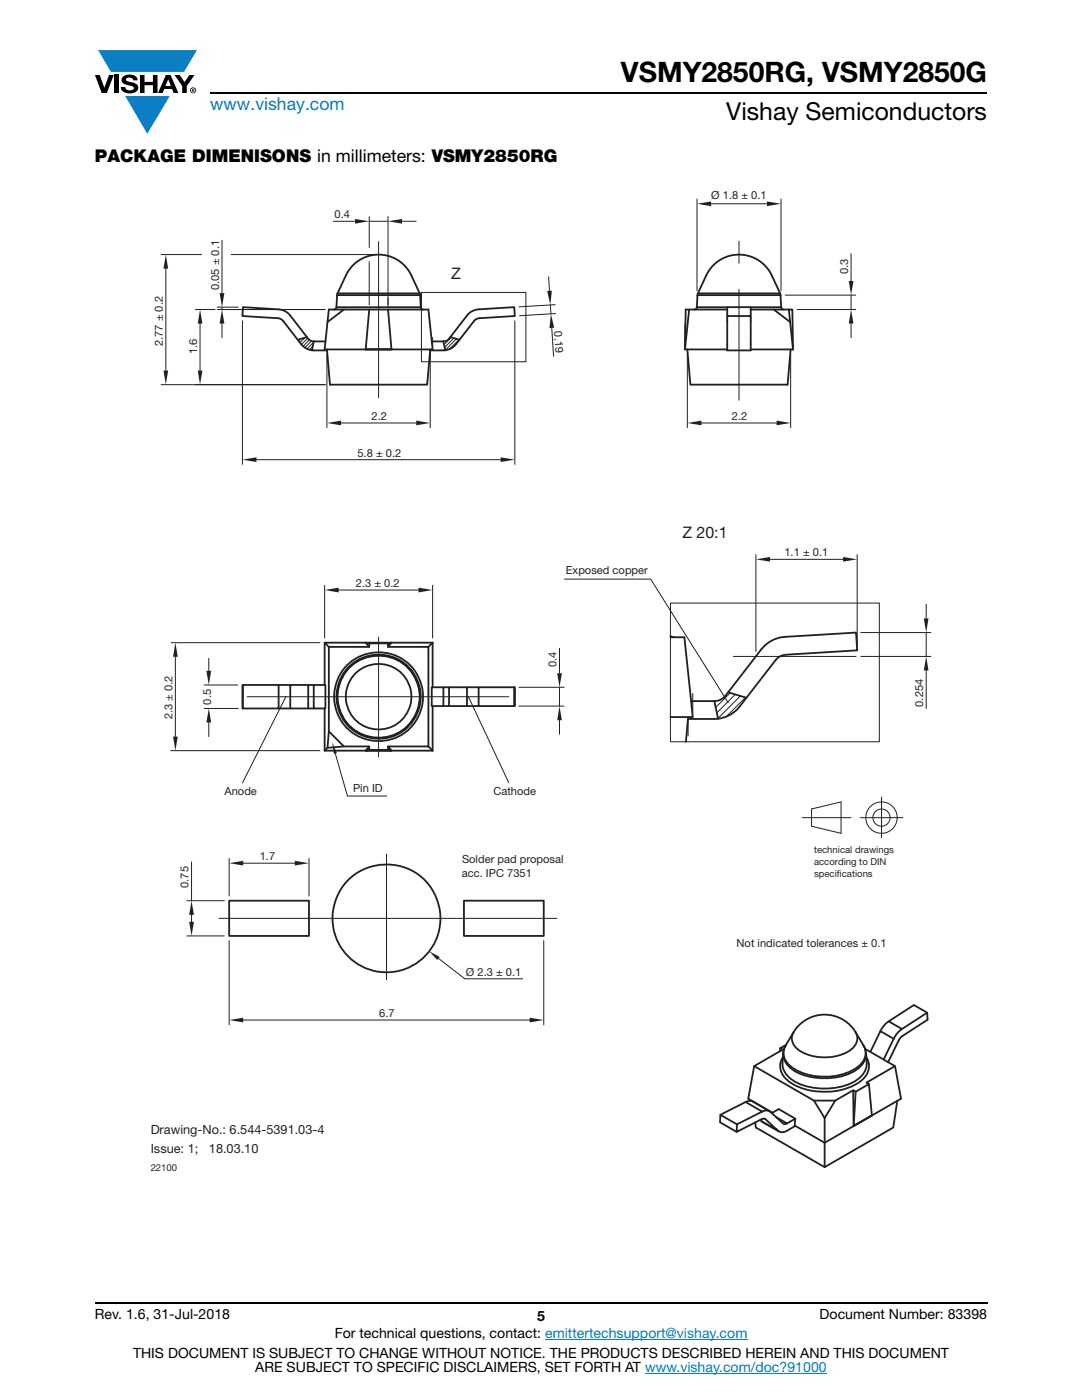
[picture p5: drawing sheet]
<svg xmlns="http://www.w3.org/2000/svg" width="216mm" height="279mm" viewBox="0 0 216 279" stroke-linecap="round" stroke-linejoin="round" font-family="sans-serif">
<g fill="#0a7fc3">
<path d="M19.6 10h19.7l-2.6 4.3h-1.1h-13.5z"/>
<path d="M25 19.2h8.9l-4.5 7.5z"/>
</g>
<g fill="#000">
<path d="M18.9 15h1l.9 2.5 1-2.5h.9l-1.4 3.6h-1zM22.9 15h.9v3.6h-.9zM24.6 15.3a2.1 2.1 0 0 1 2.8 .3l.1 .4h-.9a.79 .79 0 0 0-.7-.5 .79 .79 0 0 0-.8 .4l.3 .3 1 .2a1.08 1.08 0 0 1 1.2 1 1.08 1.08 0 0 1-1.1 1.2 1.73 1.73 0 0 1-2.4-1.2h.9a.96 .96 0 0 0 .8 .6 .96 .96 0 0 0 .9-.4 1.31 1.31 0 0 0-1.2-.6 1.03 1.03 0 0 1-1.1-.6 1.03 1.03 0 0 1 .2-1.1zM27.9 15h.9v1.3h1.7v-1.3h.9v3.6h-.9v-1.6h-1.7v1.6h-.9zM34.8 15h1.1l.9 1.4 1-1.4h1l-1.5 2.2v1.4h-.9v-1.4z"/>
<path d="M33.6 15.9l.5 1.3h-1.1zM33.1 15l-1.6 3.6h1l.3-.8h1.5l.3 .8h1l-1.6-3.6z"/>
<path d="M38.4 17.8h.2v.2h-.2zM38.3 17.7v.7h.1v-.3l.4 .3-.2-.3 .2-.2-.1-.2z"/>
<path d="M38.1 18a.46 .46 0 0 1 .9 0 .46 .46 0 0 1-.9 0zM37.9 18a.6 .6 0 0 0 1.2 0 .6 .6 0 0 0-1.2 0z"/>
</g>
<path d="M42 18.6h155M18.9 260h178.1" fill="none" stroke="#000" stroke-width=".36"/>
<path d="M108.8 267.3h40.3M128.7 274h36.3" fill="none" stroke="#007ec4" stroke-width=".2"/>
<path d="M30.1 37.9h155.7v196.2h-155.7z" fill="#fff"/>
<path d="M65.2 70.7v14.7M85.8 70.7v14.7M68.1 84.4h14.9" fill="none" stroke="#231f20" stroke-width=".2"/>
<g fill="#231f20">
<path d="M65.2 84.4l2.9-.5v1z"/>
<path d="M83 83.9l2.8 .5-2.8 .5z"/>
</g>
<path d="M48.4 64v28.7M102.7 64v28.7M51.2 91.7h48.7" fill="none" stroke="#231f20" stroke-width=".2"/>
<g fill="#231f20">
<path d="M48.4 91.7l2.8-.4v.9z"/>
<path d="M99.9 91.3l2.8 .4-2.8 .5z"/>
</g>
<path d="M33.1 53.6v20.3M46.2 50.8h28.4M32.2 76.8h32.7" fill="none" stroke="#231f20" stroke-width=".2"/>
<g fill="#231f20">
<path d="M33.1 50.8l.5 2.8h-1z"/>
<path d="M32.6 73.9h1l-.5 2.9z"/>
</g>
<path d="M32.2 50.8h8M64.8 116.8v10.5M67.6 117.8h15.9M86.3 116.8v10.5" fill="none" stroke="#231f20" stroke-width=".2"/>
<g fill="#231f20">
<path d="M64.8 117.8l2.8-.5v.9z"/>
<path d="M83.5 117.3l2.8 .5-2.8 .4z"/>
</g>
<path d="M40.7 136.7h6.7M41.7 131.4v2.5M57 139l-8.6 17.2M40.7 141.4h6.8M41.7 144.2v2.8" fill="none" stroke="#231f20" stroke-width=".2"/>
<g fill="#231f20">
<path d="M41.7 141.4l.4 2.8h-.9z"/>
<path d="M41.2 133.9h.9l-.4 2.8z"/>
</g>
<path d="M44.3 47.9v10.6M43.4 61.3h4.1M43.4 61.8h21.5M44.3 61.3v.5M44.3 64.6v2.8" fill="none" stroke="#231f20" stroke-width=".2"/>
<g fill="#231f20">
<path d="M44.3 61.8l.5 2.8h-1z"/>
<path d="M43.8 58.5h1l-.5 2.8z"/>
</g>
<path d="M171.8 126.2h13.9M171.8 131h13.9M184.8 120.6v2.8M184.8 126.2v4.8M184.8 133.8v7.6" fill="none" stroke="#231f20" stroke-width=".2"/>
<g fill="#231f20">
<path d="M184.3 123.4h1l-.5 2.8z"/>
<path d="M184.8 131l.5 2.8h-1z"/>
</g>
<path d="M150.8 110.7v19.4M153.6 111.6h14.6M171 110.7v18.2" fill="none" stroke="#231f20" stroke-width=".2"/>
<g fill="#231f20">
<path d="M150.8 111.6l2.8-.4v.9z"/>
<path d="M168.2 111.2l2.8 .4-2.8 .5z"/>
</g>
<path d="M93.5 139l8 17.2M103.5 137.2h9.1M111.6 129.4v5M111.6 137.2v3.7M146.3 131h24.5M103.5 140.9h9.1M111.6 143.7v2.8" fill="none" stroke="#231f20" stroke-width=".2"/>
<g fill="#231f20">
<path d="M111.6 140.9l.5 2.8h-.9z"/>
<path d="M111.2 134.4h.9l-.5 2.8z"/>
</g>
<path d="M137.1 70.7v14.7M157.8 70.7v14.7M140 84.4h15" fill="none" stroke="#231f20" stroke-width=".2"/>
<g fill="#231f20">
<path d="M137.1 84.4l2.9-.5v1z"/>
<path d="M155 83.9l2.8 .5-2.8 .5z"/>
</g>
<path d="M109.5 55.2l.1 2.9M109.8 60.9l.1 1.7M110.1 65.5l.4 5.6M110.8 60.8l-7.3 .4M110.9 62.6l-7.2 .4" fill="none" stroke="#231f20" stroke-width=".2"/>
<g fill="#231f20">
<path d="M109.2 58.1l.9-.1-.3 2.9z"/>
<path d="M109.9 62.6l.7 2.8-1 .1z"/>
</g>
<path d="M77.4 59.4v1.9M156.7 58.9h14.1M169.8 50.6v5.5M169.8 58.9v2.9M85.8 69.7v1.9M86.3 67.4v1.9M159 61.8h11.8M169.8 64.6v2.8M112.6 115.6h17.2l15.5 24.6" fill="none" stroke="#231f20" stroke-width=".2"/>
<g fill="#231f20">
<path d="M169.8 61.8l.5 2.8h-.9z"/>
<path d="M169.4 56.1h.9l-.5 2.8z"/>
</g>
<path d="M39 76.8h25.9M39.9 64.6v9.3M45.7 61.8h19" fill="none" stroke="#231f20" stroke-width=".2"/>
<g fill="#231f20">
<path d="M39.9 61.8l.5 2.8h-.9z"/>
<path d="M39.5 73.9h.9l-.5 2.9z"/>
</g>
<path d="M66.5 44.2h4.4M73.7 52.2v8.6M73.7 44.2h3.7M77.4 43.2v17.6M80.2 44.2h2.8M39 61.8h3.9" fill="none" stroke="#231f20" stroke-width=".2"/>
<g fill="#231f20">
<path d="M77.4 44.2l2.8-.5v.9z"/>
<path d="M70.9 43.7l2.8 .5-2.8 .4z"/>
</g>
<path d="M139.1 39.7v18.3M155.8 39.7v18.3M73.7 43.2v6.2M141.9 40.7h11.1" fill="none" stroke="#231f20" stroke-width=".2"/>
<g fill="#231f20">
<path d="M139.1 40.7l2.8-.5v.9z"/>
<path d="M153 40.2l2.8 .5-2.8 .4z"/>
</g>
<path d="M34.2 128.3h29.6M35 131.1v15.9M34.1 149.8h29.7" fill="none" stroke="#231f20" stroke-width=".2"/>
<g fill="#231f20">
<path d="M35 128.3l.5 2.8h-1z"/>
<path d="M34.5 147h1l-.5 2.8z"/>
</g>
<g fill="none" stroke="#231f20" stroke-width=".2">
<path d="M136.7 64.6v5.1M66.9 150.4l2.4 8.5h7.9M175.9 159.1v8.1M160.1 163.2h9.7M161.9 161.4l5.9-1.4v6.3l-5.9-1.4zM171.7 163.2h8.5"/>
<circle cx="175.9" cy="163.2" r="3.1"/>
<circle cx="175.9" cy="163.2" r="1.72"/>
</g>
<path d="M66.3 148.1l.9 2.2-.6 .2z" fill="#231f20"/>
<g fill="none" stroke="#231f20" stroke-width=".36">
<path d="M67.3 58.9h16.5M67.3 58.9l-.2 2.4M67.3 58.6v.3M67.3 58.6h16.5M67.3 58.6a13.8 13.8 0 0 1 3.6-6.1 7.2 7.2 0 0 1 11.2 2.5l1.7 3.6M83.8 58.6v.3M83.8 58.9l.2 2.4h-16.9M139.2 58.9h16.5M139.2 58.9l-.1 2.4M139.3 58.6l-.1 .3M139.3 58.6h16.4M139.3 58.6a13.9 13.9 0 0 1 3.5-6.1 7.2 7.2 0 0 1 11.2 2.5l1.7 3.6"/>
<path d="M155.7 58.6v.3M155.7 58.9l.2 2.4h-6.1M61.3 67.3l-1.9 .5M62.6 68.1l-.4 1.8M62.6 68.1h2.3M62.6 68.1l-.6-.1-.5-.4-3.6-4.6a3.1 3.1 0 0 0-2.3-1.3l-7.1-.4-.1 1.8 7.4 .5 .7 .5 3.6 4.6 .7 .7 1.3 .5h3.2M65.2 69.7l.6 7.1h19.4l.6-7.1M67.1 61.3l-.1 .3-.3 .2M68.6 61.8l-3.3 2.5M73 69.7l.7-7.9h3.7l.7 7.9M73.7 61.8h-8.1l-.8 7.9h21.5l-.8-7.9h-8.1M78.1 69.7h-5.1"/>
<path d="M84 61.3l.1 .3 .3 .2M86.2 68.1h2.3M88.5 68.1l.4 1.8M88.5 68.1l.6-.1 .5-.4 3.6-4.6a3 3 0 0 1 2.3-1.3l7.1-.4 .1 1.8-7.1 .4-.6 .2-.4 .4-3.6 4.6a3.1 3.1 0 0 1-2.5 1.2h-2.7M89.8 67.3l1.9 .5M137.5 61.8l-.8 7.9M139.1 61.3l-.2 .3-.3 .2M139.1 61.3h6M145.1 61.3h4.7v1.8h-4.7zM145.1 63.1v6.8h4.7v-6.8M145.1 61.8h-8.3l-.1 7.9h8.4M149.8 69.7h8.4"/>
<path d="M149.8 61.8h7.6M154.4 61.8l3.3 2.5 .5 5.4M155.9 61.3l.1 .3 .3 .2M157.4 61.8h.7l.1 7.9M157.4 61.8l.3 2.5M157.8 69.7l-.6 7.1h-19.4l-.7-7.1M158.2 69.7h.1M48.5 136.7v4.7M48.5 136.7h7.1v4.7h-7.1zM55.6 136.7h2.3M57.9 136.7h3.6v4.7h-3.6zM61.5 136.7h1.1"/>
<path d="M62.6 136.7h2.3v4.7h-2.3zM64.8 128.3v8.4M73 128.3h5.1l-.7 .1M73 128.3l.7 .1M73 128.3h-8.2l.8 .8M73 128.3l.7 .8M86.2 137.2h2.3v3.7h-2.3zM86.3 128.3l-.8 .8M86.3 128.3v8.9M86.3 128.3h-8.2l-.7 .8M88.5 137.2h1.1M89.6 137.2h3.6v3.7h-3.6z"/>
<path d="M93.2 137.2h2.3M102.6 137.2h.1v3.7h-.1zM102.6 137.2h-7.1v3.7h7.1M133.8 126.9l.6 .3M133.8 127.2h2.8l1.6 15.9h-4.4M137.9 139.9h4.6M142.5 139.9l.8 3.5M142.5 139.9l1.3-.3 1-.8 7.1-9.2a6.5 6.5 0 0 1 4.7-2.5l14.2-.9 .2 3.6-14.2 .9a2.72 2.72 0 0 0-2 1.1l-7.2 9.2a6.4 6.4 0 0 1-5.1 2.5h-5.2M145.3 138.2l3.6 1.1M55.6 141.4h2.3M61.5 141.4h1.1M64.8 141.4v8.4"/>
<path d="M64.8 149.8h21.5M65.6 146l-.3 3.2-.5 .6M68.6 149l-3.3 .2M73 149.8l.7-.1h3.7l.7 .1zM73.7 149.7v-.7l-.7 .8M73.7 149h-5.1l-3-3v-16.9h8.1v-.7h3.7v.7h8.1v19.9h-8.1v.7M77.4 149l.7 .8M85.5 149l.8 .8M86.3 140.9v8.9M88.5 140.9h1.1M93.2 140.9h2.3M137.3 143.1l-.4 4.9"/>
<path d="M92.6 179.8h15.9v7h-15.9zM148.8 219.9a1.57 1.57 0 0 1 1.4-.1l3.3 2M150 219.7v.1M150.5 212.8l-1.2 6.5 4.8 2.8M155.7 209.2l-.1 .6M156.2 211a3.5 3.5 0 0 0 1.5 5 13.4 13.4 0 0 0 14.2-.3 3.4 3.4 0 0 0 1-4.7M156.3 210.3a4.7 4.7 0 0 0 2.8 5.8 13.4 13.4 0 0 0 11.9-.6 4.5 4.5 0 0 0 1.8-5.2M156.3 210.3a4.3 4.3 0 0 0 2.9 3.8 13.2 13.2 0 0 0 11.7-.6 3.9 3.9 0 0 0 1.9-3.2M156.8 208.6l-.5 1.7M156.8 208.6a3.2 3.2 0 0 0 1 4.3 12.2 12.2 0 0 0 13.4 0 3.2 3.2 0 0 0 1.1-4.3M156.8 208.5l-1.1 .7 .5 .3-5.7 3.3 11.9 6.8h4.3l3.5-2M158.4 206l-1.6 2.6"/>
<path d="M158.4 206a7.2 7.2 0 0 1 12.3 0M158.4 206a2.71 2.71 0 0 0 1.2 3.7 9.8 9.8 0 0 0 10.5-.5 2.54 2.54 0 0 0 .6-3.2M162.4 219.6l2.1 3.5v5M166.7 219.6l-2.2 3.5M170.7 206l1.6 2.6M170.7 217.9l-.5-.3 .1 7.1 3.7-2.1M170.7 217.9l2.7-1.5 .6 6.2-3.7 2.1zM172.3 208.6l.5 1.7M172.6 209.3l6 3.5-5.7 3.3 .5 .3M177.3 203.8l-1.1 1.1-.5 .9M178.3 207.3l-2 4.2M178.3 207.3l-2.6-1.5-2 4.1"/>
<path d="M178.6 212.8l1.2 6.5-15.3 8.8M179 219.7l-.8 5.3-13.7 7.9M180 205.4l-1.1 1-.6 .9M185 202.1l-5 3.3-2.7-1.6 5.1-3.2 2.6 1.5 .1 1.4-5.2 3.4-.3 .3-2.4 4.8M143.7 222.5l5.1-2.6 3.3 1.9-5 2.6zM143.7 222.5v1.5l3.3 1.9M150.7 224l.1 1 13.7 7.9M152 223.8l3.5 2M152.1 221.8a1.44 1.44 0 0 1 1.6 .1l2.6 2.3 .4 .1 .3-.1M152.6 223.3l.1 .1M152.7 223.4l-.5-.1-5.2 2.6 .1-1.5M152.7 223.4l2.6 2.3-3.6-2.2"/>
<path d="M154 222.1l1.4-.8 3.3 2-.1 1.3 5.9 3.5M154.9 223l2.1 1.2 1.7-.9M158.7 224.7a4.1 4.1 0 0 1-2.8 1.3l-.6-.3M164.5 228.1v4.8"/>
<circle cx="75.5" cy="139" r="8.9"/>
<circle cx="75.5" cy="139" r="8.3"/>
<circle cx="75.5" cy="139" r="6.6"/>
<circle cx="75.5" cy="139" r="8.4"/>
<circle cx="75.5" cy="139" r="8.2"/>
</g>
<g fill="none" stroke="#231f20" stroke-width=".2">
<path d="M75.5 48.2v31.2M84.1 58.4h20.8v13.8h-20.8zM147.5 48.2v4.3M147.5 57.7v22.2M59.9 67.7l-.3 .3M60.8 67.4l-1 1M61.4 67.5l-1.2 1.2M61.7 67.8l-1.2 1.3M62.2 68.1l-1.4 1.3M62.4 69.1l-.7 .7M62.6 68.3l-1.3 1.3M88.6 68.1l-.1 .1"/>
<path d="M90.1 67.3l-1.5 1.5M90.6 67.5l-1.9 1.8M91.1 67.6l-2.3 2.3M91.6 67.8l-1.9 1.9M49.3 139h26.2v12.1M75.5 127.2v11.8h26M133.8 120.4h41.7v27.6h-41.7zM138.2 138.4v3.8M142.8 139.9l-.2 .2M145.7 138.3l-2.9 2.9M146.7 138.6l-3.7 3.7M147.7 138.9l-4.4 4.5"/>
<path d="M148.8 139.2l-3.9 3.8M137.3 143.1v3.8M37.3 179.8h7.5M38.2 172v7.8M37.3 186.8h7.5M38.2 182.6v1.4"/>
</g>
<g fill="#231f20">
<path d="M37.7 184h1l-.5 2.8z"/>
<path d="M38.2 179.8l.5 2.8h-1z"/>
</g>
<path d="M45.7 187.7v16.8M108.5 187.7v16.8M48.5 203.6h57.2" fill="none" stroke="#231f20" stroke-width=".2"/>
<g fill="#231f20">
<path d="M45.7 203.6l2.8-.5v.9z"/>
<path d="M105.7 203.1l2.8 .5-2.8 .4z"/>
</g>
<path d="M45.7 171.3v7.5M48.5 172.3h10.3M61.7 171.3v7.5" fill="none" stroke="#231f20" stroke-width=".2"/>
<g fill="#231f20">
<path d="M45.7 172.3l2.8-.5v.9z"/>
<path d="M58.8 171.8l2.9 .5-2.9 .4z"/>
</g>
<g fill="none" stroke="#231f20" stroke-width=".36">
<path d="M45.7 179.8h16v7h-16z"/>
<circle cx="77.1" cy="183.3" r="10.8"/>
</g>
<path d="M77.1 170.5v12.8h34M43.7 183.3h33.4v12.2M87.5 191.3l5.3 4h11.5" fill="none" stroke="#231f20" stroke-width=".2"/>
<path d="M85.6 189.9l2.1 1.1-.4 .6z" fill="#231f20"/>
<text font-size="5.6" x="123.9" y="16.4">VSMY2850RG, VSMY2850G</text>
<text font-size="4.9" x="144.9" y="24">Vishay Semiconductors</text>
<text font-size="3.5" fill="#007ec4" x="42" y="21.9">www.vishay.com</text>
<text font-size="3.5" x="18.9" y="32.3">PACKAGE DIMENISONS in millimeters: VSMY2850RG</text>
<g font-size="3.2" fill="#231f20">
<text x="90" y="55.6">Z</text>
<text x="136.2" y="107.4">Z 20:1</text>
</g>
<g font-size="2.8">
<text x="18.9" y="263.3">Rev. 1.6, 31-Jul-2018</text>
<text x="107.2" y="263.6">5</text>
<text x="163.6" y="263.3">Document Number: 83398</text>
<text x="66.8" y="267.1">For technical questions, contact: emittertechsupport@vishay.com</text>
<text x="26.5" y="271">THIS DOCUMENT IS SUBJECT TO CHANGE WITHOUT NOTICE. THE PRODUCTS DESCRIBED HEREIN AND THIS DOCUMENT</text>
<text x="50.9" y="273.8">ARE SUBJECT TO SPECIFIC DISCLAIMERS, SET FORTH AT www.vishay.com/doc?91000</text>
</g>
<g font-size="2.5" fill="#231f20">
<text x="30.1" y="226.4">Drawing-No.: 6.544-5391.03-4</text>
<text x="30.1" y="230.1">I</text>
<text x="30.7" y="230.1">ssue: 1;</text>
<text x="41.7" y="230.1">18.03.10</text>
</g>
<g font-size="2.2" fill="#231f20">
<text x="141.9" y="39.8">Ø 1.8 ± 0.1</text>
<text x="66.8" y="43.6">0.4</text>
<text x="43.7" y="57.9" transform="rotate(-90 43.7 57.9)">0.05 ± 0.1</text>
<text x="169.2" y="54.7" transform="rotate(-90 169.2 54.7)">0.3</text>
<text x="32.5" y="69.1" transform="rotate(-90 32.5 69.1)">2.77 ± 0.2</text>
<text x="39.3" y="70.6" transform="rotate(-90 39.3 70.6)">1.6</text>
<text x="110.6" y="66.1" transform="rotate(87 110.6 66.1)">0.19</text>
<text x="74.2" y="83.8">2.2</text>
<text x="146.1" y="83.8">2.2</text>
<text x="71.3" y="91.2">5.8 ± 0.2</text>
<text x="156.5" y="111">1.1 ± 0.1</text>
<text x="71" y="117.2">2.3 ± 0.2</text>
<text x="112.9" y="114.6">Exposed copper</text>
<text x="111.1" y="133.2" transform="rotate(-90 111.1 133.2)">0.4</text>
<text x="34.4" y="143.6" transform="rotate(-90 34.4 143.6)">2.3 ± 0.2</text>
<text x="42.2" y="140.6" transform="rotate(-90 42.2 140.6)">0.5</text>
<text x="184.2" y="141" transform="rotate(-90 184.2 141)">0.254</text>
<text x="44.8" y="158.6">Anode</text>
<text x="70.5" y="158">Pin ID</text>
<text x="98.5" y="158.6">Cathode</text>
<text x="51.8" y="171.7">1.7</text>
<text x="92.2" y="172.2">Solder pad proposal</text>
<text x="37.6" y="177.2" transform="rotate(-90 37.6 177.2)">0.75</text>
<text x="92.2" y="175">acc. IPC 7351</text>
<text x="147" y="188.9">Not indicated tolerances ± 0.1</text>
<text x="93" y="194.8">Ø 2.3 ± 0.1</text>
<text x="75.7" y="203">6.7</text>
</g>
<g font-size="1.9" fill="#231f20">
<text x="162.4" y="172.6">according to DIN</text>
<text x="162.4" y="170.2">technical drawings</text>
<text x="162.4" y="174.9">specif</text>
<text x="167" y="174.9">ications</text>
<text x="30.1" y="233.7">22100</text>
</g>
</svg>
